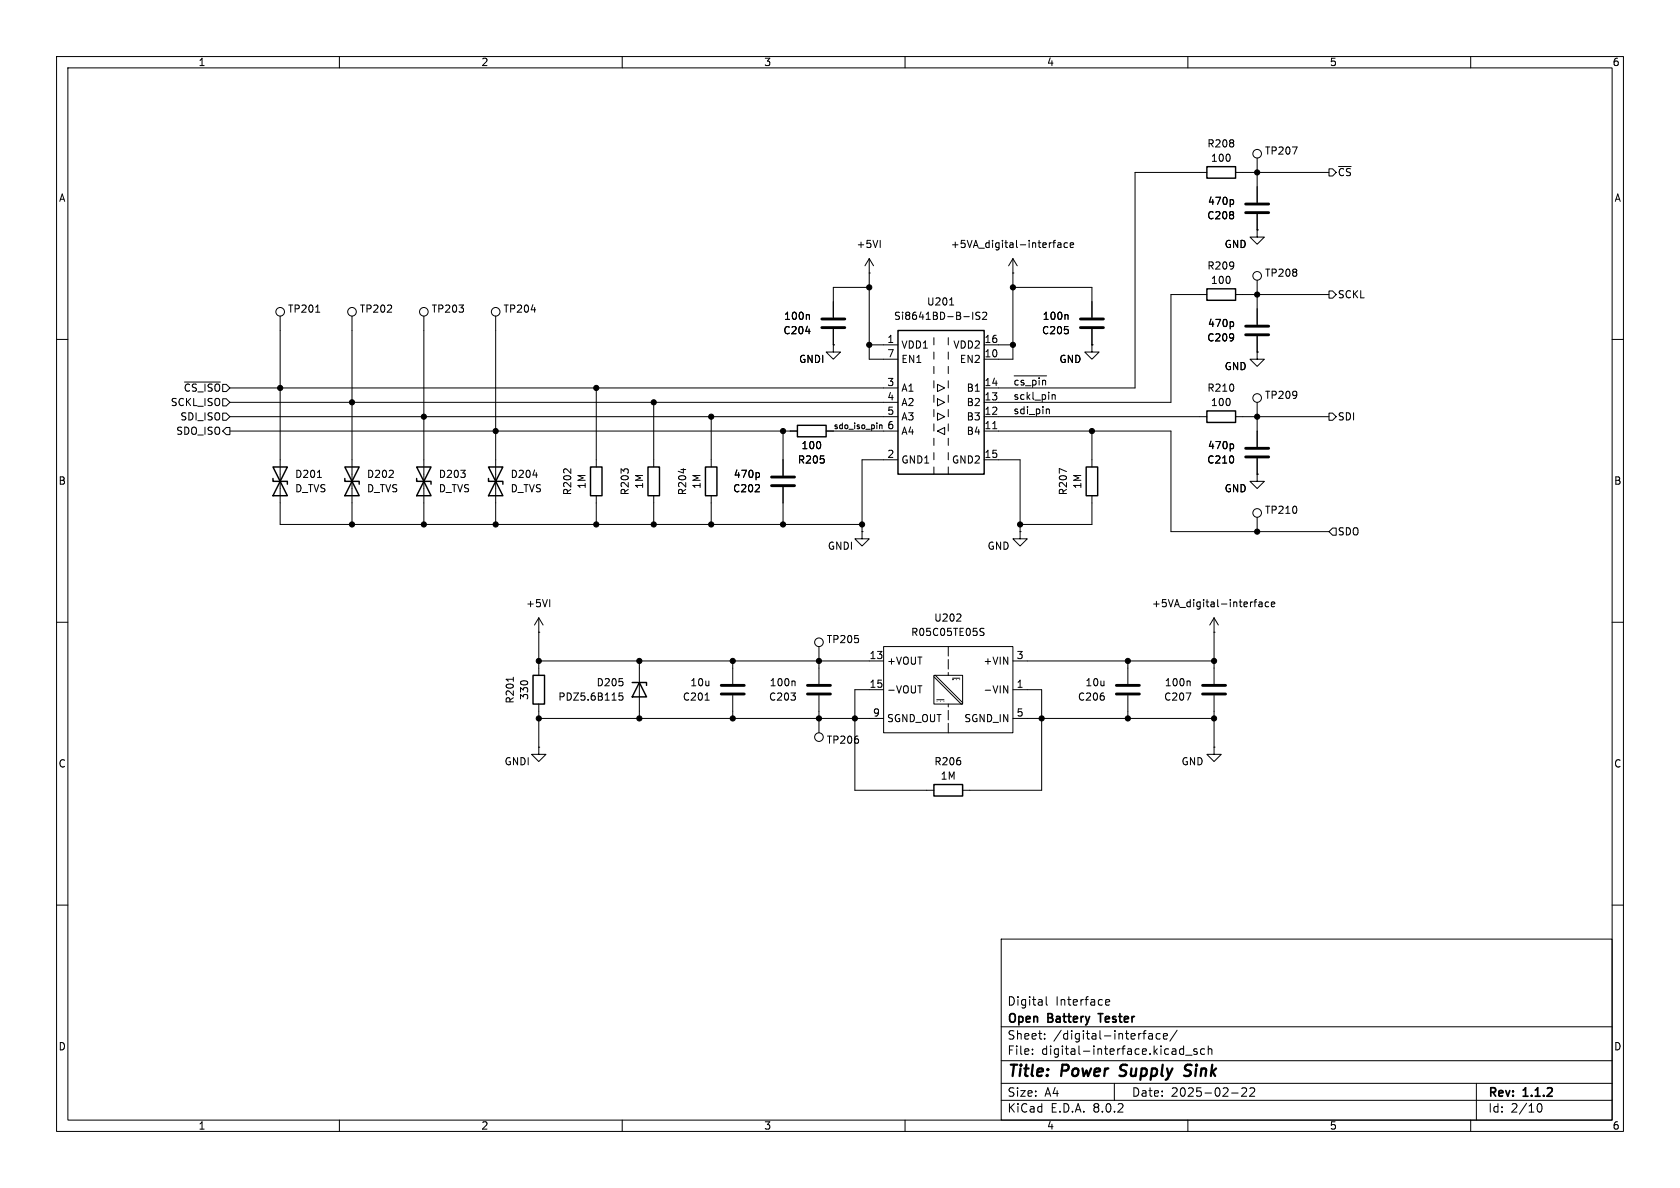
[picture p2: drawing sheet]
<svg xmlns="http://www.w3.org/2000/svg" width="297mm" height="210mm" viewBox="0 0 297 210" stroke-linecap="round" stroke-linejoin="round" font-family="sans-serif">
<g fill="none" stroke="#000" stroke-width=".18">
<path d="M10 10h277v190h-277zM12 12h273v186h-273zM60 10v2M110 10v2M160 10v2M210 10v2M260 10v2M213.4 30.5h-12.7v38.1h-26.7M217.8 35.3l.3 .2v.4l-.3 .2M218.4 30.5h16.5M222.2 27.9v7.9M222.2 37.8v2.8"/>
<path d="M228.5 26h.8l-.5 1.2M234.9 29.8h.7l.6 .7-.6 .6h-.7zM10 60h2M49.5 55.9v36.8h102.9M55.8 55.2h.7M62.2 55.9v36.8M74.9 55.9v36.8M87.6 55.9v36.8M93.9 54.8h.8M142.4 58.6h.8M142.9 55.6l.2 .2v.7M147.3 58.2v2.8"/>
<path d="M153.7 48.3h.1M153.7 45.7v17.8h5M153.7 50.8h-6.4v5.3M153.7 45.7l-.8 1.3M153.7 45.7l.7 1.3M155.6 42.5v1.3M165.1 59.7v1.3M167.6 59.7v1.3M167.9 53.9h.7M172 55.2v1.3M173.2 55.3l-.4-.1-.3 .2 .1 .3 .6 .3v.3l-.2 .2-.5-.1M173.7 55.3l.5-.1 .2 .4-.7 .9h.7"/>
<path d="M179.1 48.3h.1M179.1 45.7l-.8 1.3M179.1 45.7v17.8h-5.1M179.1 45.7l.7 1.3M179.1 50.8h13.9v5.3M186.1 42.9h.5M186.6 42.5l-.3 .2v1.1M187 43h.5l.1 .8M187.6 43.2l-.5 .1-.1 .2 .1 .3 .5-.1M188.6 55.6l.2 .2v.7M188.7 43l-.3-.1-.3 .3 .1 .5h.5M189.2 43.3l.6-.1-.1-.2-.3-.1-.2 .2 .1 .6h.4"/>
<path d="M193 58.2v2.8M213.4 52.1h-6.4v19h-33M217.8 56.9l.3 .2v.4l-.3 .2M218.4 52.1h16.5M222.2 40.6v1.3h1.3l-1.3 1.3-1.2-1.3h1.2M222.2 40.6h.1M222.2 49.5v7.9M222.2 59.4v2.8M234.9 51.4h.7l.6 .7-.6 .6h-.7zM285 60h2M32.6 67.5h6.4M39.4 76.2l.6-.6h.6v1.2h-.6z"/>
<path d="M39.4 70.5h.6l.6 .6-.6 .7h-.6zM39.4 73h.6l.6 .7-.6 .6h-.6zM40.6 76.2h100.4M40.6 73.7h118.1M40.6 71.1h118.1M40.6 68.6h118.1M105.4 68.6v14M115.6 71.1v11.5M125.7 73.7v8.9M138.4 76.2v7.9M146 76.2h12.7M147.3 61v1.2h1.3l-1.3 1.3-1.3-1.3h1.3"/>
<path d="M147.3 61h.1M153.7 61h5M155.5 75.1v.7M155.5 75.2h.4v.6M165.1 62.2v1.3M165.1 64.8v1.2M165.1 67.3v1.3M165.1 69.9v1.2M165.1 72.4v1.3M165.1 74.9v1.3M165.1 77.5v1.2M165.7 76.2l1.3-.6v1.2z"/>
<path d="M165.7 70.5l1.3 .6-1.3 .7zM165.7 67.9l1.3 .7-1.3 .6zM165.7 73l1.3 .7-1.3 .6zM167.6 62.2v1.3M167.6 64.8v1.2M167.6 67.3v1.3M167.6 69.9v1.2M167.6 72.4v1.3M167.6 74.9v1.3M167.6 77.5v1.2M174 61h5.1M174 76.2h33v17.8h27.9"/>
<path d="M174 73.7h39.4M175.5 75.8h.7M179.3 66.4h5.7M185.2 72.3l.3 .2v.6M186 69.8v.8M186 69.9l.2-.1h.3v.8M193 61v1.2h1.3l-1.3 1.3-1.2-1.3h1.2M193 61h.1M193 76.2v6.4M217.8 78.5l.3 .2v.4l-.3 .2M218.4 73.7h16.5M222.2 62.2v1.3h1.3l-1.3 1.3-1.2-1.3h1.2"/>
<path d="M222.2 62.2h.1M222.2 71.1v7.9M234.9 73h.7l.6 .7-.6 .6h-.7zM56.1 84.4h.7M94.2 84h.8M105.4 87.6v5.1M115.6 87.6v5.1M120.8 82.8v.8M125.7 87.6v5.1M134 83.6l.3 .2v.4l-.3 .2M138.4 86.1v6.6M152.4 94v1.3h1.3l-1.3 1.2-1.3-1.2h1.3"/>
<path d="M152.4 94h.1M158.7 81.3h-6.3v12.7M165.1 80v1.3M165.1 82.6v1.2M167.6 80v1.3M167.6 82.6v1.2M174 81.3h6.3v12.7M180.3 94v1.3h1.3l-1.3 1.2-1.2-1.2h1.2M180.3 94h.1M188.5 83.4l-1.2-.6v.9M193 87.6v5.1h-12.7M222.2 83.8v1.3h1.3l-1.3 1.3-1.2-1.3h1.2"/>
<path d="M222.2 83.8h.1M222.2 81v2.8M222.2 91.4v2.6M235.6 93.3h.6v1.3h-.6l-.7-.6zM10 110h2M90.7 119.7v.7M95.2 111.8h.1M95.2 116.8h61M95.2 109.2v10.2M95.2 109.2l-.7 1.3M95.2 109.2l.8 1.3M97.2 106v1.3"/>
<path d="M113 116.8v10.2M129.5 116.8v4.1M144.8 114.3v6.6M156.2 114.3h22.9v15.2h-22.9zM165.1 119.4h5.1v5.1h-5.1zM165.1 119.6l4.8 4.9M165.4 119.4l4.8 4.8M168.4 119.9h1.3M169.1 109.8h.8M169.8 108.7v.4M173.4 111.6l.4 .2 .2 .3-.3 .2h-.5M173.4 111.1h.6"/>
<path d="M179.1 116.8h35.5M199.4 116.8v4.1M214.6 111.8h.1M214.6 109.2v11.7M214.6 109.2l-.7 1.3M214.6 109.2l.8 1.3M221.7 106.4h.5M222.2 106l-.3 .2v1.1M222.6 106.5h.5v.8M223.1 106.7l-.4 .1-.2 .2 .2 .3 .4-.1M224.3 106.5l-.4-.1-.2 .3 .1 .5h.5M224.8 106.8l.6-.1-.1-.2-.4-.1-.1 .2v.6h.5"/>
<path d="M285 110h2M95.2 132.1v1.3h1.3l-1.3 1.2-1.2-1.2h1.2M95.2 132.1h.1M95.2 127h61M95.2 124.5v7.6M110.1 122.5h-.6l-.1 .6 .2-.1h.4l.1 .2v.4l-.2 .2-.5-.2M124.7 123.8h.7M129.5 122.9v4.1M140.4 120.4l.2 .2v.6M144.8 122.9v6.6M156.2 121.9h-5.1v17.8h14M162.3 121.2h.7"/>
<path d="M165.6 123.7h1.3M168.4 120.1h.1M169.9 124.5h.1M177.4 121.2l.8 1.3v-1.3M179.1 121.9h5v17.8h-13.9M179.1 127h35.5M199.4 122.9v4.1M209.7 122.5h.8l-.5 1.3M210.2 120.4l.2 .2v.6M214.6 132.1v1.3h1.3l-1.3 1.2-1.2-1.2h1.2M214.6 132.1h.1M214.6 122.9v9.2"/>
<path d="M10 160h2M285 160h2M177 166h108v32h-108zM185 176.2v1.3l.2 .2M195.5 177.2l.7-.1-.1-.3-.4-.1-.2 .2v.7h.6M60 198v2M110 198v2M160 198v2M177 194.5h108M177 191.5h108M177 187.5h108M177 181.5h108"/>
<path d="M182.5 186.3v.1M182.5 185.5v.1M184.7 183.6v.1M184.7 182.8v.1M197 191.5v3M202 182.7h.6M202.6 182.2l-.3 .1M203.1 182.8h.6v.9M203.7 183.1h-.5a.29 .29 0 0 0-.2 .3 .29 .29 0 0 0 .2 .3l.5-.1M205.1 182.8l-.4-.1-.3 .3v.4l.1 .2h.6M205.7 183.2l.7-.1-.1-.3-.4-.1-.2 .2v.7h.6M208.1 182.1l-1.3 2"/>
<path d="M208.7 186.3h.5M208.7 185.5h.5M209.2 184.9v1.5M209.6 186.5h1.1M210 198v2M211.6 185.5l-.4-.1-.2 .2 .1 .2 .5 .2v.3h-.6M213 185.5l-.5-.1-.3 .3v.4l.2 .2h.6M213.6 185.5l.2-.1 .4 .1v.9M213.6 184.9v1.5M217.7 193.2h1.2M219.5 192.4l.6-.1 .2 .1 .1 .3-.9 1.1h.9M221 192.4l.5-.1 .2 .1 .1 .3-.9 1.1h.9"/>
<path d="M260 198v2M261 191.5v6.5M271.7 195.7l.2-.5 .2-.1a.8 .8 0 0 1 .5 .7 .8 .8 0 0 1-.5 .8l-.2-.1-.2-.5"/>
<circle cx="222.2" cy="27.2" r=".76"/>
<circle cx="49.5" cy="55.1" r=".76"/>
<circle cx="62.2" cy="55.1" r=".76"/>
<circle cx="74.9" cy="55.1" r=".76"/>
<circle cx="87.6" cy="55.1" r=".76"/>
<circle cx="222.2" cy="48.8" r=".76"/>
<circle cx="222.2" cy="70.4" r=".76"/>
<circle cx="222.2" cy="90.7" r=".76"/>
<circle cx="144.8" cy="113.5" r=".76"/>
<circle cx="144.8" cy="130.3" r=".76"/>
</g>
<path d="M197.9 190.1l.3 .1M198.2 188.4l-.1 .4v.2M210.4 190a.85 .85 0 0 1-1.1 .1M210.4 188.2l-.7 .1a.46 .46 0 0 0-.2 .5 .46 .46 0 0 0 .3 .4l.6 .2" fill="none" stroke="#000" stroke-width=".4"/>
<path d="M194.1 179.2h.9" fill="none" stroke="#000" stroke-width=".3"/>
<g fill="none" stroke="#000" stroke-width=".25">
<path d="M213.4 29.5h5v2h-5zM158.7 58.4h15.3v25.4h-15.3zM213.4 51.1h5v2h-5zM141 75.2h5v2h-5zM213.4 72.6h5v2.1h-5zM48.3 84.6v.5h2.5v.5M48.3 82.6h2.5l-2.5 5h2.5zM61 84.6v.5h2.5v.5M61 82.6h2.5l-2.5 5h2.5zM73.7 84.6v.5h2.5v.5M73.7 82.6h2.5l-2.5 5h2.5zM86.4 84.6v.5h2.5v.5"/>
<path d="M86.4 82.6h2.5l-2.5 5h2.5zM104.4 82.6h2v5h-2zM114.6 82.6h2v5h-2zM124.7 82.6h2v5h-2zM192 82.6h2.1v5h-2.1zM94.2 119.4h2.1v5.1h-2.1zM111.8 120.7h2.5v.5M113 120.7l1.3 2.5h-2.5zM165.1 138.7h5.1v2h-5.1z"/>
</g>
<g fill="none" stroke="#000" stroke-width=".51">
<path d="M220.2 36.1h4.1M220.2 37.6h4.1M145.3 56.4h4.1M145.3 57.9h4.1M191 56.4h4.1M191 57.9h4.1M220.2 57.7h4.1M220.2 59.2h4.1M220.2 79.2h4.1M136.4 84.3h4.1M136.4 85.9h4.1M220.2 80.8h4.1"/>
<path d="M127.5 121.2h4.1M127.5 122.7h4.1M142.7 121.2h4.1M142.7 122.7h4.1M197.4 121.2h4M197.4 122.7h4M212.6 121.2h4.1M212.6 122.7h4.1"/>
</g>
<path d="M166.9 124h-1.3M169.7 120.1h-1.3" fill="none" stroke="#000" stroke-width=".18" stroke-dasharray="0 .6"/>
<path d="M167.6 114.3v5.1M167.6 129.5v-5" fill="none" stroke="#000" stroke-width=".18" stroke-dasharray="1.7 .6"/>
<g fill="#000" stroke="#000" stroke-width=".18">
<circle cx="222.2" cy="30.5" r=".46"/>
<circle cx="153.7" cy="50.8" r=".46"/>
<circle cx="179.1" cy="50.8" r=".46"/>
<circle cx="222.2" cy="52.1" r=".46"/>
<circle cx="49.5" cy="68.6" r=".46"/>
<circle cx="62.2" cy="71.1" r=".46"/>
<circle cx="74.9" cy="73.7" r=".46"/>
<circle cx="87.6" cy="76.2" r=".46"/>
<circle cx="105.4" cy="68.6" r=".46"/>
<circle cx="115.6" cy="71.1" r=".46"/>
<circle cx="125.7" cy="73.7" r=".46"/>
<circle cx="138.4" cy="76.2" r=".46"/>
<circle cx="153.7" cy="61" r=".46"/>
<circle cx="179.1" cy="61" r=".46"/>
<circle cx="193" cy="76.2" r=".46"/>
<circle cx="222.2" cy="73.7" r=".46"/>
<circle cx="62.2" cy="92.7" r=".46"/>
<circle cx="74.9" cy="92.7" r=".46"/>
<circle cx="87.6" cy="92.7" r=".46"/>
<circle cx="105.4" cy="92.7" r=".46"/>
<circle cx="115.6" cy="92.7" r=".46"/>
<circle cx="125.7" cy="92.7" r=".46"/>
<circle cx="138.4" cy="92.7" r=".46"/>
<circle cx="152.4" cy="92.7" r=".46"/>
<circle cx="180.3" cy="92.7" r=".46"/>
<circle cx="222.2" cy="94" r=".46"/>
<circle cx="95.2" cy="116.8" r=".46"/>
<circle cx="113" cy="116.8" r=".46"/>
<circle cx="129.5" cy="116.8" r=".46"/>
<circle cx="144.8" cy="116.8" r=".46"/>
<circle cx="199.4" cy="116.8" r=".46"/>
<circle cx="214.6" cy="116.8" r=".46"/>
<circle cx="95.2" cy="127" r=".46"/>
<circle cx="113" cy="127" r=".46"/>
<circle cx="129.5" cy="127" r=".46"/>
<circle cx="144.8" cy="127" r=".46"/>
<circle cx="151.1" cy="127" r=".46"/>
<circle cx="184.1" cy="127" r=".46"/>
<circle cx="199.4" cy="127" r=".46"/>
<circle cx="214.6" cy="127" r=".46"/>
</g>
<g font-size="2.8">
<text x="178" y="190.9">Title:</text>
<text x="187.7" y="190.9">Power</text>
<text x="198.8" y="190.9">Supply</text>
<text x="211.1" y="190.9">Sink</text>
</g>
<g font-size="2.1">
<text x="178" y="178">Digital</text>
<text x="186.6" y="178">Interface</text>
<text x="178" y="184">Sheet:</text>
<text x="178" y="181.2">Open</text>
<text x="185.3" y="181.2">Battery</text>
<text x="186.2" y="184">/digital-interface/</text>
<text x="195" y="181.2">Tester</text>
<text x="178" y="186.7">File:</text>
<text x="184.1" y="186.7">digital-interface.kicad_sch</text>
<text x="178" y="196.9">KiCad</text>
<text x="178" y="194.1">Size:</text>
<text x="184.7" y="194.1">A4</text>
<text x="185.7" y="196.9">E.D.A.</text>
<text x="193.3" y="196.9">8.0.2</text>
<text x="200" y="194.1">Date:</text>
<text x="207" y="194.1">2025-02-22</text>
<text x="263" y="194.3">Rev:</text>
<text x="263" y="196.9">Id:</text>
<text x="267.1" y="196.9">2/10</text>
<text x="269.4" y="194.3">1.1.2</text>
</g>
<g font-size="1.8">
<text x="35" y="11.9">1</text>
<text x="85" y="11.9">2</text>
<text x="135" y="11.9">3</text>
<text x="185" y="11.9">4</text>
<text x="235" y="11.9">5</text>
<text x="285" y="11.9">6</text>
<text x="213.3" y="26.3">R208</text>
<text x="214" y="28.8">100</text>
<text x="223.5" y="27.5">TP207</text>
<text x="10.3" y="35.9">A</text>
<text x="236.4" y="31.3">~{CS}</text>
<text x="285.3" y="35.9">A</text>
<text x="213.3" y="39">C208</text>
<text x="213.4" y="36.4">470p</text>
<text x="151.3" y="44">+5VI</text>
<text x="168" y="44">+5VA_digital-interface</text>
<text x="213.3" y="47.9">R209</text>
<text x="216.4" y="44">GND</text>
<text x="214" y="50.4">100</text>
<text x="223.5" y="49.1">TP208</text>
<text x="236.4" y="52.9">SCKL</text>
<text x="50.8" y="55.5">TP201</text>
<text x="63.5" y="55.5">TP202</text>
<text x="76.2" y="55.5">TP203</text>
<text x="88.9" y="55.5">TP204</text>
<text x="138.4" y="59.3">C204</text>
<text x="138.5" y="56.7">100n</text>
<text x="158" y="56.7">Si8641BD-B-IS2</text>
<text x="163.8" y="54.2">U201</text>
<text x="184.1" y="59.3">C205</text>
<text x="184.2" y="56.7">100n</text>
<text x="213.4" y="58">470p</text>
<text x="141.2" y="64.4">GNDI</text>
<text x="156.8" y="60.7">1</text>
<text x="156.8" y="63.2">7</text>
<text x="159.3" y="61.8">VDD1</text>
<text x="159.3" y="64.4">EN1</text>
<text x="168.4" y="61.8">VDD2</text>
<text x="169.6" y="64.4">EN2</text>
<text x="173.9" y="63.2">10</text>
<text x="173.9" y="60.7">16</text>
<text x="187.2" y="64.4">GND</text>
<text x="213.3" y="60.6">C209</text>
<text x="216.4" y="65.6">GND</text>
<text x="30.1" y="72">SCKL_ISO</text>
<text x="32.4" y="69.4">~{CS_ISO}</text>
<text x="156.8" y="68.3">3</text>
<text x="156.8" y="70.9">4</text>
<text x="159.3" y="69.4">A1</text>
<text x="159.3" y="72">A2</text>
<text x="170.8" y="72">B2</text>
<text x="170.8" y="69.4">B1</text>
<text x="173.9" y="70.9">13</text>
<text x="173.9" y="68.3">14</text>
<text x="179.1" y="68.2">~{cs_pin}</text>
<text x="179.1" y="70.8">sckl_pin</text>
<text x="213.3" y="69.4">R210</text>
<text x="214" y="72">100</text>
<text x="223.5" y="70.7">TP209</text>
<text x="31.1" y="77.1">SDO_ISO</text>
<text x="31.8" y="74.5">SDI_ISO</text>
<text x="156.8" y="73.4">5</text>
<text x="156.8" y="75.9">6</text>
<text x="159.3" y="74.5">A3</text>
<text x="159.3" y="77.1">A4</text>
<text x="170.8" y="77.1">B4</text>
<text x="170.8" y="74.5">B3</text>
<text x="173.9" y="75.9">11</text>
<text x="173.9" y="73.4">12</text>
<text x="179.1" y="73.3">sdi_pin</text>
<text x="236.4" y="74.5">SDI</text>
<text x="141" y="82.1">R205</text>
<text x="141.6" y="79.6">100</text>
<text x="156.8" y="81">2</text>
<text x="159.3" y="82.1">GND1</text>
<text x="168.2" y="82.1">GND2</text>
<text x="173.9" y="81">15</text>
<text x="213.3" y="82.1">C210</text>
<text x="213.4" y="79.6">470p</text>
<text x="10.3" y="85.9">B</text>
<text x="52.1" y="84.7">D201</text>
<text x="52.1" y="87.2">D_TVS</text>
<text x="64.8" y="84.7">D202</text>
<text x="64.8" y="87.2">D_TVS</text>
<text x="77.5" y="84.7">D203</text>
<text x="77.5" y="87.2">D_TVS</text>
<text x="90.2" y="84.7">D204</text>
<text x="90.2" y="87.2">D_TVS</text>
<text x="101.2" y="87.6" transform="rotate(-90 101.2 87.6)">R202</text>
<text x="103.7" y="86.5" transform="rotate(-90 103.7 86.5)">1M</text>
<text x="111.4" y="87.6" transform="rotate(-90 111.4 87.6)">R203</text>
<text x="113.9" y="86.5" transform="rotate(-90 113.9 86.5)">1M</text>
<text x="121.5" y="87.6" transform="rotate(-90 121.5 87.6)">R204</text>
<text x="124.1" y="86.5" transform="rotate(-90 124.1 86.5)">1M</text>
<text x="129.5" y="87.2">C202</text>
<text x="129.6" y="84.7">470p</text>
<text x="188.8" y="87.6" transform="rotate(-90 188.8 87.6)">R207</text>
<text x="191.4" y="86.5" transform="rotate(-90 191.4 86.5)">1M</text>
<text x="216.4" y="87.2">GND</text>
<text x="285.3" y="85.9">B</text>
<text x="223.5" y="91">TP210</text>
<text x="236.4" y="94.8">SDO</text>
<text x="146.3" y="97.4">GNDI</text>
<text x="174.5" y="97.4">GND</text>
<text x="92.9" y="107.5">+5VI</text>
<text x="203.6" y="107.5">+5VA_digital-interface</text>
<text x="146.1" y="113.9">TP205</text>
<text x="161" y="112.6">R05C05TE05S</text>
<text x="165.1" y="110.1">U202</text>
<text x="153.6" y="116.6">13</text>
<text x="156.7" y="117.7">+VOUT</text>
<text x="173.8" y="117.7">+VIN</text>
<text x="179.6" y="116.6">3</text>
<text x="91" y="124.5" transform="rotate(-90 91 124.5)">R201</text>
<text x="93.6" y="123.8" transform="rotate(-90 93.6 123.8)">330</text>
<text x="98.6" y="124.1">PDZ5.6B115</text>
<text x="105.4" y="121.5">D205</text>
<text x="120.6" y="124.1">C201</text>
<text x="121.9" y="121.5">10u</text>
<text x="135.9" y="124.1">C203</text>
<text x="136" y="121.5">100n</text>
<text x="153.6" y="121.7">15</text>
<text x="156.7" y="122.8">-VOUT</text>
<text x="173.8" y="122.8">-VIN</text>
<text x="179.6" y="121.7">1</text>
<text x="190.5" y="124.1">C206</text>
<text x="191.8" y="121.5">10u</text>
<text x="205.7" y="124.1">C207</text>
<text x="205.8" y="121.5">100n</text>
<text x="146.1" y="131.7">TP206</text>
<text x="154.2" y="126.7">9</text>
<text x="156.7" y="127.9">SGND_OUT</text>
<text x="170.4" y="127.9">SGND_IN</text>
<text x="179.6" y="126.7">5</text>
<text x="10.3" y="135.9">C</text>
<text x="89.1" y="135.5">GNDI</text>
<text x="165.1" y="135.5">R206</text>
<text x="208.8" y="135.5">GND</text>
<text x="285.3" y="135.9">C</text>
<text x="166.2" y="138">1M</text>
<text x="10.3" y="185.9">D</text>
<text x="285.3" y="185.9">D</text>
<text x="35" y="199.9">1</text>
<text x="85" y="199.9">2</text>
<text x="135" y="199.9">3</text>
<text x="185" y="199.9">4</text>
<text x="235" y="199.9">5</text>
<text x="285" y="199.9">6</text>
</g>
<text font-size="1.4" x="147.3" y="75.9">sdo_iso_pin</text>
</svg>
